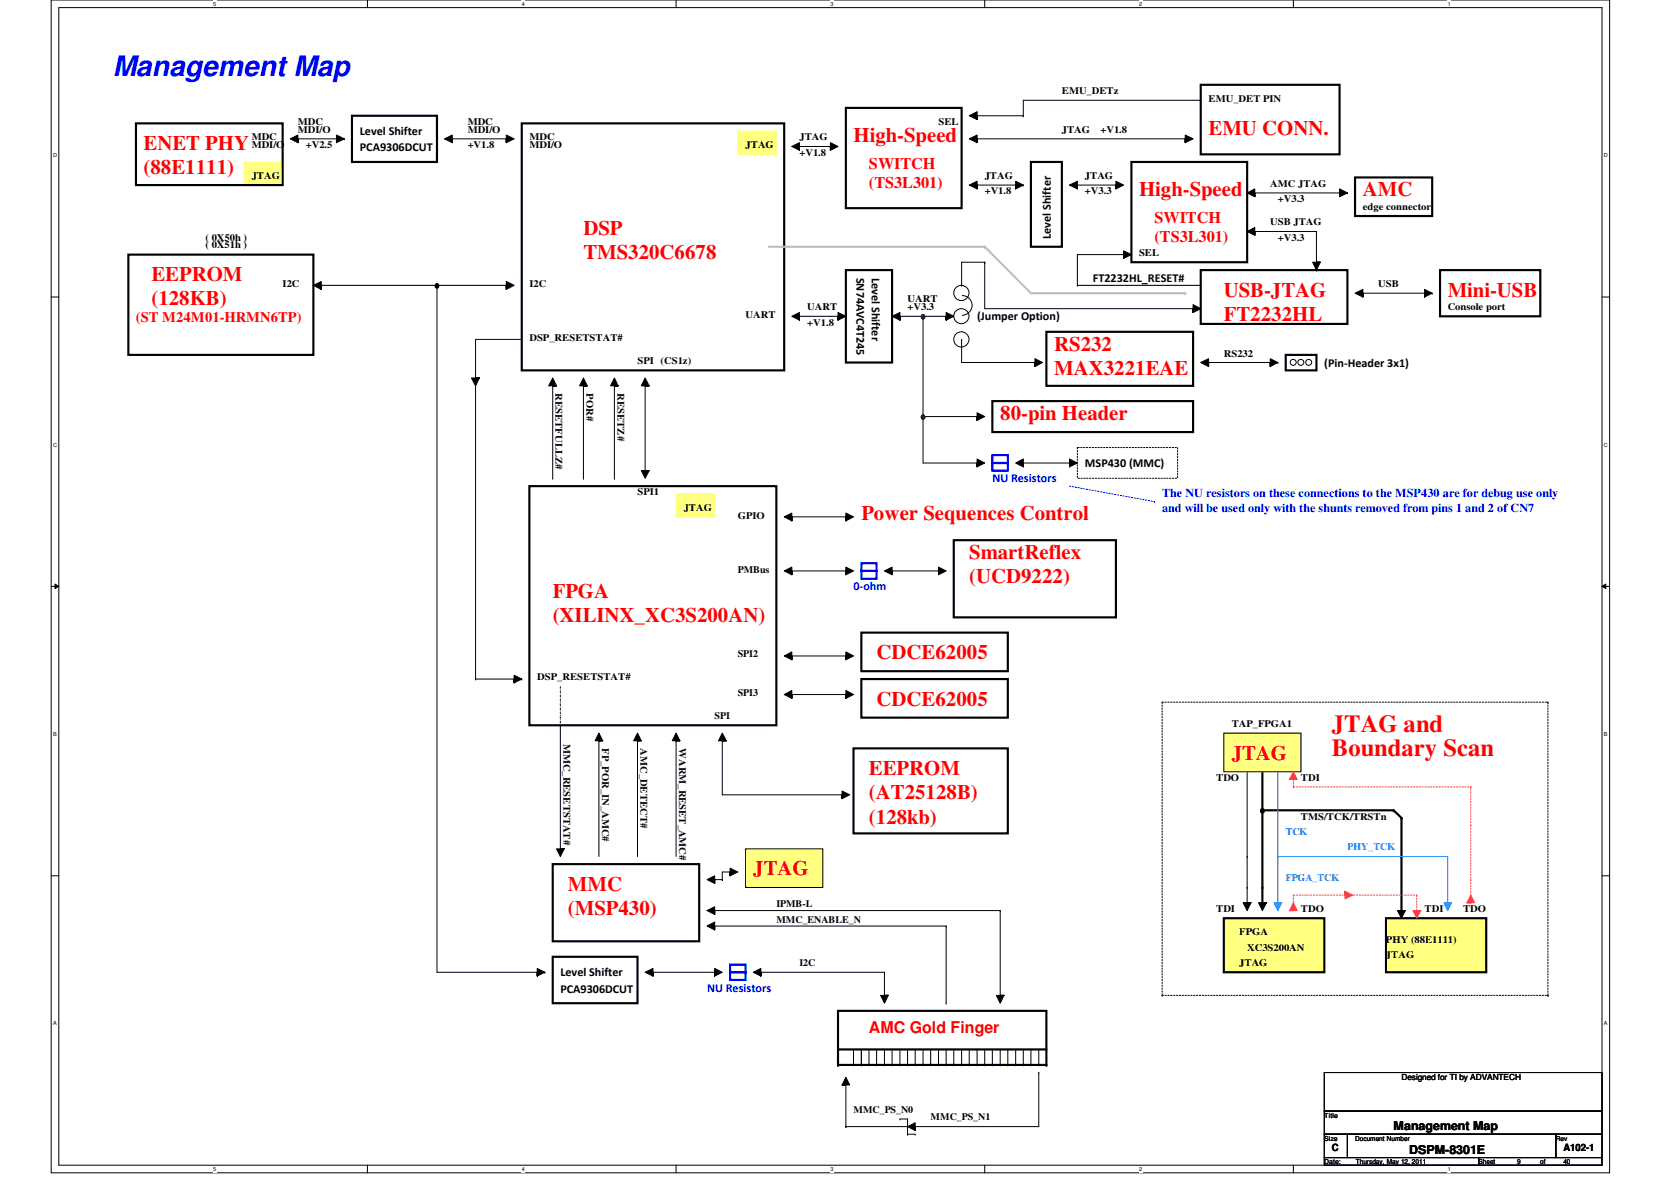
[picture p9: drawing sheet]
<svg xmlns="http://www.w3.org/2000/svg" width="297mm" height="210mm" viewBox="0 0 297 210" stroke-linecap="round" stroke-linejoin="round" font-family="sans-serif">
<path d="M9.1 0h277v208.4h-277zM10.5 1.4h274.3v205.7h-274.3z" fill="none" stroke="#000" stroke-width=".18"/>
<g fill="#fff">
<path d="M37.9 .1h.5v1.1h-.5z"/>
<path d="M37.9 207.2h.5v1.1h-.5z"/>
</g>
<path d="M65.3 0v1.4M65.3 207.1v1.3" fill="none" stroke="#000" stroke-width=".18"/>
<g fill="#fff">
<path d="M92.7 .1h.6v1.1h-.6z"/>
<path d="M92.7 207.2h.6v1.1h-.6z"/>
</g>
<path d="M120.2 0v1.4M120.2 207.1v1.3" fill="none" stroke="#000" stroke-width=".18"/>
<g fill="#fff">
<path d="M147.6 .1h.6v1.1h-.6z"/>
<path d="M147.6 207.2h.6v1.1h-.6z"/>
</g>
<path d="M175 0v1.4M175 207.1v1.3" fill="none" stroke="#000" stroke-width=".18"/>
<g fill="#fff">
<path d="M202.5 .1h.5v1.1h-.5z"/>
<path d="M202.5 207.2h.5v1.1h-.5z"/>
</g>
<path d="M229.9 0v1.4M229.9 207.1v1.3" fill="none" stroke="#000" stroke-width=".18"/>
<g fill="#fff">
<path d="M257.3 .1h.6v1.1h-.6z"/>
<path d="M257.3 207.2h.6v1.1h-.6z"/>
<path d="M9.4 27.1h.8v1.1h-.8z"/>
<path d="M285.1 27.1h.7v1.1h-.7z"/>
<path d="M9.4 78.5h.8v1.1h-.8z"/>
<path d="M285.1 78.5h.7v1.1h-.7z"/>
</g>
<path d="M9.1 52.8h1.4M284.8 52.8h1.3" fill="none" stroke="#000" stroke-width=".18"/>
<g fill="#fff">
<path d="M9.4 129.9h.7v1.1h-.7z"/>
<path d="M285.1 129.9h.6v1.1h-.6z"/>
</g>
<path d="M9.1 104.2h1.4M9.8 103.8l.7 .4-.7 .4zM284.8 104.2l.6-.4v.8zM284.8 104.2h1.3" fill="none" stroke="#000" stroke-width=".18"/>
<path d="M9.8 103.8l.7 .4-.7 .4zM284.8 104.2l.6-.4v.8z" fill="#000"/>
<g fill="#fff">
<path d="M9.4 181.4h.7v1.1h-.7z"/>
<path d="M285.1 181.4h.6v1.1h-.6z"/>
</g>
<g fill="none" stroke="#000" stroke-width=".18">
<path d="M77.7 50.7h.1M77.7 50.7v122.1M140.8 56.2l1.3-.7v1.4v-.7v.7zM142.1 56.2h8.3M150.4 56.2h.1M158.6 56.2h9.6M164.1 56.2h.1M164.1 56.2v26.1h9.6M168.2 55.5l1.3 .7-1.3 .7zM168.2 56.2h.1M170.9 50.7h.1M170.9 46.6v4.1"/>
<path d="M171.1 52.5a1.76 1.76 0 0 1 1.7 1.8 1.76 1.76 0 0 1-1.7 1.7M240.9 52.1l1.4-.7v1.4v-.7v.7zM84.5 60.3h8.2M92.7 60.3h.1M164.1 74h9.6M170.9 60.3h.1M170.9 60.3v4.1h13.8M173.7 73.4l1.3 .6-1.3 .7zM173.7 74h.1M184 63.8l1.3 .6-1.3 .8zM184.7 64.4h.1M213.4 64.4l1.4-.6v1.4v-.8v.8z"/>
<path d="M140.8 91.9h9.6M150.4 91.9h.1M173.7 81.6l1.3 .7-1.3 .7zM173.7 82.3h.1M106.5 131.7h.1M106.5 131.7v20.5M113.3 131.7h.1M113.3 131.7v20.5M120.2 131.7h.1M120.2 131.7v20.5M128.4 131.7h.1M128.4 131.7v9.6h22"/>
<path d="M9.1 155.7h1.4M149.7 140.6l1.3 .7-1.3 .6zM150.4 141.3h.1M284.8 155.7h1.3M125.7 161.8l1.3-.6v1.3v-.7v.7zM125.7 161.8h52.1M157.2 172.8h.1M157.2 172.8v4.1M177.8 176.9h.1M177.8 161.8h.1M177.8 161.8v15.1M151.7 189.3h.1"/>
<path d="M151.7 186.5v2.8M153.1 189.3h.1M153.1 186.5v2.8M154.5 189.3h.1M154.5 186.5v2.8M155.8 189.3h.1M155.8 186.5v2.8M157.2 189.3h.1M157.2 186.5v2.8M158.6 189.3h.1M158.6 186.5v2.8M160 189.3h.1"/>
<path d="M160 186.5v2.8M161.3 189.3h.1M161.3 186.5v2.8M162.7 189.3h.1M162.7 186.5v2.8M164.1 189.3h.1M164.1 186.5v2.8M165.4 189.3h.1M165.4 186.5v2.8M166.8 189.3h.1M166.8 186.5v2.8M168.2 189.3h.1"/>
<path d="M168.2 186.5v2.8M169.5 189.3h.1M169.5 186.5v2.8M170.9 189.3h.1M170.9 186.5v2.8M172.3 189.3h.1M172.3 186.5v2.8M173.7 189.3h.1M173.7 186.5v2.8M175 189.3h.1M175 186.5v2.8M176.4 189.3h.1"/>
<path d="M176.4 186.5v2.8M177.8 189.3h.1M177.8 186.5v2.8M179.2 189.3h.1M179.2 186.5v2.8M180.5 189.3h.1M180.5 186.5v2.8M181.9 189.3h.1M181.9 186.5v2.8M183.3 189.3h.1M183.3 186.5v2.8M184.7 189.3h.1"/>
<path d="M184.7 186.5v2.8"/>
<circle cx="170.9" cy="52.1" r="1.35"/>
<circle cx="170.9" cy="56.2" r="1.34"/>
<circle cx="170.9" cy="60.3" r="1.35"/>
<circle cx="229.9" cy="64.4" r=".54"/>
<circle cx="231.2" cy="64.4" r=".54"/>
<circle cx="232.6" cy="64.4" r=".54"/>
</g>
<g fill="none" stroke="#000" stroke-width=".38">
<path d="M92.7 21.9h46.7v43.9h-46.7zM22.8 45.3h32.9v17.8h-32.9zM150.4 48h8.2v16.4h-8.2zM186 59h26.1v9.6h-26.1zM213.4 48h26.1v9.6h-26.1zM256 48h17.8v8.2h-17.8zM228.6 63.1h5.4v2.7h-5.4zM169.5 96h28.9v13.7h-28.9zM153.1 112.4h26.1v6.9h-26.1zM151.7 133h27.5v15.1h-27.5zM153.1 120.7h26.1v6.9h-26.1zM98.3 153.6h26v13.7h-26z"/>
<path d="M149 179.7h37v9.6h-37zM149 186.5h37"/>
</g>
<g fill="#000">
<circle cx="149" cy="179.7" r=".19"/>
<circle cx="149" cy="186.5" r=".19"/>
<circle cx="149" cy="189.3" r=".19"/>
<circle cx="186" cy="189.3" r=".19"/>
</g>
<g fill="#000">
<path d="M140.8 56.2l1.3-.7v1.4v-.7v.7z" fill-rule="evenodd"/>
<path d="M168.2 55.5l1.3 .7-1.3 .7z" fill-rule="evenodd"/>
<path d="M240.9 52.1l1.4-.7v1.4v-.7v.7z" fill-rule="evenodd"/>
<path d="M173.7 73.4l1.3 .6-1.3 .7z" fill-rule="evenodd"/>
<path d="M184 63.8l1.3 .6-1.3 .8z" fill-rule="evenodd"/>
<path d="M213.4 64.4l1.4-.6v1.4v-.8v.8z" fill-rule="evenodd"/>
<path d="M173.7 81.6l1.3 .7-1.3 .7z" fill-rule="evenodd"/>
<path d="M149.7 140.6l1.3 .7-1.3 .6z" fill-rule="evenodd"/>
<path d="M125.7 161.8l1.3-.6v1.3v-.7v.7z" fill-rule="evenodd"/>
</g>
<g fill="#000040">
<circle cx="164.1" cy="56.2" r=".4"/>
<circle cx="164.1" cy="74" r=".4"/>
</g>
<path d="M150.4 19.2h20.5v17.8h-20.5zM213.4 15.1h24.7v12.3h-24.7zM176.4 71.3h35.7v5.5h-35.7z" fill="none" stroke="#000" stroke-width=".38"/>
<g fill="none" stroke="#000" stroke-width=".18">
<path d="M213.4 17.8h.1M213.4 17.8h-31.5v2.8M140.8 26l1.3-.6v1.3v-.7v.7zM140.8 26h6.8M147.6 25.4l1.4 .6-1.4 .7zM147.6 26h.1M172.3 24.7l1.4-.7v1.4v-.7v.7zM172.3 20.6l1.4-.7v1.4v-.7v.7zM173.7 24.7h37M173.7 20.6h8.2M181.9 20.6h.1M210.7 24l1.4 .7-1.4 .7z"/>
<path d="M210.7 24.7h.1M170.9 46.6h4.1M175 46.6h.1M175 46.6v8.3M242.3 52.1h12.3M253.2 51.4l1.4 .7-1.4 .7zM254.6 52.1h.1M214.8 64.4h12.4M225.8 63.8l1.4 .6-1.4 .8zM227.2 64.4h.1M181.9 82.3h8.2M190.1 81.6l1.4 .7-1.4 .7z"/>
<path d="M190.1 82.3h.1"/>
</g>
<g fill="#000">
<path d="M140.8 26l1.3-.6v1.3v-.7v.7z" fill-rule="evenodd"/>
<path d="M147.6 25.4l1.4 .6-1.4 .7z" fill-rule="evenodd"/>
<path d="M172.3 24.7l1.4-.7v1.4v-.7v.7z" fill-rule="evenodd"/>
<path d="M172.3 20.6l1.4-.7v1.4v-.7v.7z" fill-rule="evenodd"/>
<path d="M210.7 24l1.4 .7-1.4 .7z" fill-rule="evenodd"/>
<path d="M253.2 51.4l1.4 .7-1.4 .7z" fill-rule="evenodd"/>
<path d="M225.8 63.8l1.4 .6-1.4 .8z" fill-rule="evenodd"/>
<path d="M190.1 81.6l1.4 .7-1.4 .7z" fill-rule="evenodd"/>
</g>
<path d="M176.4 80.9h2.8v1.4h-2.8zM176.4 82.3h2.8v1.4h-2.8z" fill="none" stroke="#00f" stroke-width=".38"/>
<path d="M191.5 79.5h17.8v5.5h-17.8z" fill="none" stroke="#000" stroke-width=".18" stroke-dasharray=".3 .3"/>
<path d="M136.6 43.9h38.4" fill="none" stroke="#c0c0c0" stroke-width=".38"/>
<circle cx="175" cy="43.9" r=".19" fill="#c0c0c0"/>
<path d="M183.3 52.1h27.4" fill="none" stroke="#c0c0c0" stroke-width=".38"/>
<circle cx="210.7" cy="52.1" r=".19" fill="#c0c0c0"/>
<g fill="#000">
<path d="M149 55.5l1.4 .7-1.4 .7z" fill-rule="evenodd"/>
<path d="M158.6 56.2l1.4-.7v1.4v-.7v.7z" fill-rule="evenodd"/>
<path d="M98.3 67.2l.6 1.4h-1.4z" fill-rule="evenodd"/>
<path d="M103.7 67.2l.7 1.4h-1.4z" fill-rule="evenodd"/>
<path d="M109.2 67.2l.7 1.4h-1.4z" fill-rule="evenodd"/>
<path d="M114.7 67.2l.7 1.4h-1.4z" fill-rule="evenodd"/>
<path d="M114 83.7h1.4h-.7h.7l-.7 1.3z" fill-rule="evenodd"/>
<path d="M139.4 91.9l1.4-.7v1.4v-.7v.7z" fill-rule="evenodd"/>
<path d="M150.4 91.2l1.3 .7-1.3 .7z" fill-rule="evenodd"/>
<path d="M139.4 101.5l1.4-.7v1.4v-.7v.7z" fill-rule="evenodd"/>
<path d="M139.4 116.6l1.4-.7v1.4v-.7v.7z" fill-rule="evenodd"/>
<path d="M150.4 100.8l1.3 .7-1.3 .7z" fill-rule="evenodd"/>
<path d="M150.4 115.9l1.3 .7-1.3 .7z" fill-rule="evenodd"/>
<path d="M106.5 130.3l.6 1.4h-1.3z" fill-rule="evenodd"/>
<path d="M113.3 130.3l.7 1.4h-1.4z" fill-rule="evenodd"/>
<path d="M120.2 130.3l.7 1.4h-1.4z" fill-rule="evenodd"/>
<path d="M128.4 130.3l.7 1.4h-1.4z" fill-rule="evenodd"/>
<path d="M139.4 123.4l1.4-.7v1.4v-.7v.7z" fill-rule="evenodd"/>
<path d="M150.4 122.7l1.3 .7-1.3 .7z" fill-rule="evenodd"/>
</g>
<g fill="none" stroke="#000" stroke-width=".18">
<path d="M149 55.5l1.4 .7-1.4 .7zM158.6 56.2l1.4-.7v1.4v-.7v.7zM98.3 67.2l.6 1.4h-1.4zM98.3 68.6v16.4M103.7 67.2l.7 1.4h-1.4zM103.7 68.6v16.4M109.2 67.2l.7 1.4h-1.4zM109.2 68.6v16.4M114.7 67.2l.7 1.4h-1.4zM114.7 68.6v15.1M98.3 85h.1M103.7 85h.1"/>
<path d="M109.2 85h.1M114 83.7h1.4h-.7h.7l-.7 1.3zM114.7 83.7h.1M139.4 91.9l1.4-.7v1.4v-.7v.7zM150.4 91.2l1.3 .7-1.3 .7zM139.4 101.5l1.4-.7v1.4v-.7v.7zM139.4 116.6l1.4-.7v1.4v-.7v.7zM140.8 101.5h9.6M140.8 116.6h9.6M150.4 100.8l1.3 .7-1.3 .7zM150.4 115.9l1.3 .7-1.3 .7zM150.4 101.5h.1"/>
<path d="M150.4 116.6h.1M106.5 130.3l.6 1.4h-1.3zM113.3 130.3l.7 1.4h-1.4zM120.2 130.3l.7 1.4h-1.4zM128.4 130.3l.7 1.4h-1.4zM139.4 123.4l1.4-.7v1.4v-.7v.7zM140.8 123.4h9.6M150.4 122.7l1.3 .7-1.3 .7zM150.4 123.4h.1"/>
</g>
<path d="M132.5 150.9h13.8v6.8h-13.8z" fill-rule="evenodd" fill="#ffff80"/>
<path d="M132.5 150.9h13.8v6.8h-13.8z" fill="none" stroke="#ffff80" stroke-width=".18"/>
<g fill="#000">
<path d="M55.7 50.7l1.4-.7v1.4v-.7v.7z" fill-rule="evenodd"/>
<path d="M90 50l1.4 .7-1.4 .7z" fill-rule="evenodd"/>
<path d="M180.5 82.3l1.4-.7v1.4v-.7v.7z" fill-rule="evenodd"/>
<path d="M125.7 156.3l1.3-.6v1.3v-.7v.7z" fill-rule="evenodd"/>
<path d="M129.8 154.3l1.3 .7-1.3 .7z" fill-rule="evenodd"/>
<path d="M156.5 176.9h1.4h-.7h.7l-.7 1.4z" fill-rule="evenodd"/>
<path d="M177.1 176.9h1.4h-.7h.7l-.7 1.4z" fill-rule="evenodd"/>
</g>
<path d="M55.7 50.7l1.4-.7v1.4v-.7v.7zM90 50l1.4 .7-1.4 .7zM180.5 82.3l1.4-.7v1.4v-.7v.7zM125.7 156.3l1.3-.6v1.3v-.7v.7zM127 156.3h1.4M128.4 156.3h.1M129.8 154.3l1.3 .7-1.3 .7zM129.8 155h.1M129.8 155h-1.4v1.3M132.5 150.9h13.8v6.8h-13.8zM156.5 176.9h1.4h-.7h.7l-.7 1.4zM177.1 176.9h1.4h-.7h.7l-.7 1.4z" fill="none" stroke="#000" stroke-width=".18"/>
<path d="M43.4 28.8h6.8v4.1h-6.8z" fill-rule="evenodd" fill="#ffff80"/>
<path d="M43.4 28.8h6.8v4.1h-6.8z" fill="none" stroke="#ffff80" stroke-width=".18"/>
<path d="M24.2 21.9h26v11h-26zM94.1 86.4h43.9v42.5h-43.9z" fill="none" stroke="#000" stroke-width=".38"/>
<path d="M131.1 23.3h6.9v4.1h-6.9z" fill-rule="evenodd" fill="#ffff80"/>
<path d="M131.1 23.3h6.9v4.1h-6.9z" fill="none" stroke="#ffff80" stroke-width=".18"/>
<path d="M57.1 50.7h32.9M90 50.7h.1M84.5 60.3v60.4M84.5 120.7h.1M99.6 128.9h.1M99.6 128.9v22M98.9 150.9h1.4h-.7h.7l-.7 1.3z" fill="none" stroke="#000" stroke-width=".18"/>
<circle cx="77.7" cy="50.7" r=".4" fill="#000"/>
<path d="M98.9 150.9h1.4h-.7h.7l-.7 1.3z" fill-rule="evenodd" fill="#000"/>
<path d="M190.1 86.4l15.1 2.8M205.2 89.2h.1" fill="none" stroke="#00f" stroke-width=".18" stroke-dasharray=".3 .3"/>
<path d="M175 43.9l8.3 8.2" fill="none" stroke="#c0c0c0" stroke-width=".38"/>
<circle cx="175" cy="43.9" r=".19" fill="#c0c0c0"/>
<path d="M153.1 100.1h2.7v1.4h-2.7zM153.1 101.5h2.7v1.4h-2.7zM129.8 172.8h2.7v1.4h-2.7zM129.8 171.4h2.7v1.4h-2.7z" fill="none" stroke="#00f" stroke-width=".38"/>
<g fill="#000">
<path d="M51.6 24.7l1.4-.7v1.4v-.7v.7z" fill-rule="evenodd"/>
<path d="M59.8 24l1.4 .7-1.4 .7z" fill-rule="evenodd"/>
<path d="M79 24.7l1.4-.7v1.4v-.7v.7z" fill-rule="evenodd"/>
<path d="M90 24l1.4 .7-1.4 .7z" fill-rule="evenodd"/>
<path d="M157.2 101.5l1.4-.7v1.4v-.7v.7z" fill-rule="evenodd"/>
<path d="M166.8 100.8l1.4 .7-1.4 .7z" fill-rule="evenodd"/>
<path d="M95.5 172.1l1.4 .7-1.4 .7z" fill-rule="evenodd"/>
<path d="M114.7 172.8l1.4-.7v1.4v-.7v.7z" fill-rule="evenodd"/>
<path d="M127 172.1l1.4 .7-1.4 .7z" fill-rule="evenodd"/>
<path d="M133.9 172.8l1.4-.7v1.4v-.7v.7z" fill-rule="evenodd"/>
</g>
<g fill="none" stroke="#000" stroke-width=".18">
<path d="M51.6 24.7l1.4-.7v1.4v-.7v.7zM53 24.7h8.2M59.8 24l1.4 .7-1.4 .7zM61.2 24.7h.1M79 24.7l1.4-.7v1.4v-.7v.7zM79 24.7h11M90 24l1.4 .7-1.4 .7zM90 24.7h.1M157.2 101.5l1.4-.7v1.4v-.7v.7zM158.6 101.5h8.2M166.8 100.8l1.4 .7-1.4 .7zM166.8 101.5h.1"/>
<path d="M77.7 172.8h19.2M95.5 172.1l1.4 .7-1.4 .7zM96.9 172.8h.1M114.7 172.8l1.4-.7v1.4v-.7v.7zM116.1 172.8h10.9M127 172.1l1.4 .7-1.4 .7zM127 172.8h.1M133.9 172.8l1.4-.7v1.4v-.7v.7zM135.3 172.8h21.9M157.2 172.8h.1"/>
</g>
<path d="M62.6 20.6h15.1v8.2h-15.1zM98.3 170.1h15v8.2h-15z" fill="none" stroke="#000" stroke-width=".38"/>
<path d="M120.2 87.8h6.8v4.1h-6.8z" fill-rule="evenodd" fill="#ffff80"/>
<path d="M120.2 87.8h6.8v4.1h-6.8z" fill="none" stroke="#ffff80" stroke-width=".18"/>
<path d="M83.8 67.2h1.4h-.7h.7l-.7 1.4z" fill-rule="evenodd" fill="#000"/>
<path d="M83.8 67.2h1.4h-.7h.7l-.7 1.4z" fill="none" stroke="#000" stroke-width=".18"/>
<path d="M217.5 163.2h17.9v9.6h-17.9z" fill-rule="evenodd" fill="#ffff80"/>
<path d="M217.5 163.2h17.9v9.6h-17.9z" fill="none" stroke="#ffff80" stroke-width=".18"/>
<path d="M224.4 137.2v20.5M249.1 152.2v9.6" fill="none" stroke="#000" stroke-width=".38"/>
<g fill="#000">
<circle cx="224.4" cy="157.7" r=".19"/>
<circle cx="249.1" cy="161.8" r=".19"/>
</g>
<g fill="#000">
<path d="M221 160.4h1.4h-.7h.7l-.7 1.4z" fill-rule="evenodd"/>
<path d="M223.7 160.4h1.4h-.7h.7l-.7 1.4z" fill-rule="evenodd"/>
</g>
<path d="M221.7 137.2v15M221.7 152.2h.1M221 160.4h1.4h-.7h.7l-.7 1.4zM223.7 160.4h1.4h-.7h.7l-.7 1.4z" fill="none" stroke="#000" stroke-width=".18"/>
<path d="M217.5 130.3h13.8v6.9h-13.8z" fill-rule="evenodd" fill="#ffff80"/>
<path d="M217.5 130.3h13.8v6.9h-13.8z" fill="none" stroke="#ffff80" stroke-width=".18"/>
<g fill="none" stroke="#000" stroke-width=".18">
<path d="M84.5 120.7h8.2M91.4 120l1.3 .7-1.3 .7zM92.7 120.7h.1M217.5 130.3h13.8v6.9h-13.8zM221.7 157.7h.1M221.7 152.2v8.2M125.7 164.6l1.3-.7v1.4v-.7v.7zM127 164.6h41.2M168.2 164.6h.1M168.2 178.3h.1M168.2 164.6v13.7M221.7 160.4h.1"/>
<path d="M248.4 161.8h1.4h-.7h.7l-.7 1.4zM150.4 191.5l.6 1.3h-1.3h.7h-.7zM150.4 192v8.2M160 198.9h.1M160 198.9h1.3v2.7M184.7 190.6h.1M184.7 190.6v9.6h-22M150.4 200.2h.1M150.4 200.2h10.9M161.3 200.2l1.4-.6v1.3v-.7v.7zM161.3 201.6h.1M161.3 201.6h1.4"/>
<path d="M162.7 201.6h.1M162.7 200.2h.1"/>
</g>
<path d="M224.4 144h23.3l1.4 1.4v6.8M224.4 157.7v2.7M217.5 163.2h17.9v9.6h-17.9z" fill="none" stroke="#000" stroke-width=".38"/>
<path d="M206.6 124.8v52.1M206.6 124.8h68.6M275.2 124.8v52.1M275.2 124.8h.1M206.6 176.9h.1M206.6 176.9h68.6M275.2 176.9h.1" fill="none" stroke="#000" stroke-width=".18" stroke-dasharray=".3 .3"/>
<g fill="#000">
<path d="M91.4 120l1.3 .7-1.3 .7z" fill-rule="evenodd"/>
<path d="M125.7 164.6l1.3-.7v1.4v-.7v.7z" fill-rule="evenodd"/>
<path d="M248.4 161.8h1.4h-.7h.7l-.7 1.4z" fill-rule="evenodd"/>
<path d="M150.4 191.5l.6 1.3h-1.3h.7h-.7z" fill-rule="evenodd"/>
<path d="M161.3 200.2l1.4-.6v1.3v-.7v.7z" fill-rule="evenodd"/>
</g>
<path d="M99.6 122v6.9M99.6 128.9h.1" fill="none" stroke="#000" stroke-width=".18" stroke-dasharray=".3 .3 0 .3"/>
<g fill="#000">
<circle cx="224.4" cy="144" r=".4"/>
<circle cx="247.7" cy="144" r=".19"/>
<circle cx="249.1" cy="145.4" r=".19"/>
<circle cx="249.1" cy="152.2" r=".19"/>
<circle cx="224.4" cy="160.4" r=".19"/>
</g>
<path d="M229.9 139.9h31.5M261.4 139.9h.1M261.4 146.7v9.6M261.4 156.3h.1" fill="none" stroke="#ff0080" stroke-width=".18" stroke-dasharray=".3 .3"/>
<path d="M246.4 163.2h17.8v9.6h-17.8z" fill-rule="evenodd" fill="#ffff80"/>
<path d="M246.4 163.2h17.8v9.6h-17.8z" fill="none" stroke="#ffff80" stroke-width=".18"/>
<path d="M246.4 163.2h17.8v9.6h-17.8z" fill="none" stroke="#000" stroke-width=".38"/>
<path d="M229.9 138.5v1.4M229.9 139.9h.1M261.4 139.9h.1M261.4 156.3v4.1M261.4 146.7v-6.8M261.4 160.4h.1" fill="none" stroke="#ff0080" stroke-width=".18" stroke-dasharray=".3 .3"/>
<path d="M261.4 159.1l.7 1.3h-1.3h.6h-.6z" fill-rule="evenodd" fill="#ff0080"/>
<path d="M261.4 159.1l.7 1.3h-1.3h.6h-.6z" fill="none" stroke="#ff0080" stroke-width=".18"/>
<path d="M183.3 28.8h5.5v15.1h-5.5zM201.1 28.8h20.6v17.8h-20.6zM240.9 31.5h13.7v6.9h-13.7z" fill="none" stroke="#000" stroke-width=".38"/>
<g fill="#000">
<path d="M172.3 32.9l1.4-.7v1.4v-.7v.7z" fill-rule="evenodd"/>
<path d="M180.5 32.2l1.4 .7-1.4 .7z" fill-rule="evenodd"/>
<path d="M190.1 32.9l1.4-.7v1.4v-.7v.7z" fill-rule="evenodd"/>
<path d="M198.4 32.2l1.3 .7-1.3 .7z" fill-rule="evenodd"/>
<path d="M221.7 34.3l1.4-.7v1.4v-.7v.7z" fill-rule="evenodd"/>
<path d="M238.1 33.6l1.4 .7-1.4 .7z" fill-rule="evenodd"/>
<path d="M199.7 44.6l1.4 .7-1.4 .6z" fill-rule="evenodd"/>
<path d="M212.1 54.1l1.3 .8-1.3 .6z" fill-rule="evenodd"/>
<path d="M221.7 41.1l1.4-.7v1.4v-.7v.7z" fill-rule="evenodd"/>
<path d="M233.3 46.6h1.4h-.7h.7l-.7 1.4z" fill-rule="evenodd"/>
</g>
<g fill="none" stroke="#000" stroke-width=".18">
<path d="M172.3 32.9l1.4-.7v1.4v-.7v.7zM173.7 32.9h8.2M180.5 32.2l1.4 .7-1.4 .7zM181.9 32.9h.1M190.1 32.9l1.4-.7v1.4v-.7v.7zM190.1 32.9h8.3M198.4 32.2l1.3 .7-1.3 .7zM198.4 32.9h.1M221.7 34.3l1.4-.7v1.4v-.7v.7zM223.1 34.3h16.4M238.1 33.6l1.4 .7-1.4 .7zM239.5 34.3h.1"/>
<path d="M175 54.9h37.1M191.5 50.7h.1M191.5 50.7h21.9M199.7 44.6l1.4 .7-1.4 .6zM201.1 45.3h.1M201.1 45.3h-9.6v5.4M212.1 54.1l1.3 .8-1.3 .6zM212.1 54.9h.1M213.4 50.7h.1M221.7 41.1l1.4-.7v1.4v-.7v.7zM223.1 41.1h10.9M233.3 46.6h1.4h-.7h.7l-.7 1.4z"/>
<path d="M234 48h.1M234 41.1h.1M234 41.1v6.9"/>
</g>
<path d="M229.9 137.2l.7 1.3h-1.4h.7h-.7z" fill-rule="evenodd" fill="#ff0080"/>
<path d="M229.9 137.2l.7 1.3h-1.4h.7h-.7z" fill="none" stroke="#ff0080" stroke-width=".18"/>
<path d="M227.2 137.2v23.2M257.3 152.2v8.2M227.2 160.4h.1M257.3 160.4h.1" fill="none" stroke="#0080ff" stroke-width=".18"/>
<path d="M256.7 160.4h1.3h-.7h.7l-.7 1.4z" fill-rule="evenodd" fill="#0080ff"/>
<path d="M227.2 152.2h.1M227.2 152.2h30.1M256.7 160.4h1.3h-.7h.7l-.7 1.4z" fill="none" stroke="#0080ff" stroke-width=".18"/>
<path d="M229.9 159.1h21.9M251.8 159.1h.1" fill="none" stroke="#ff0080" stroke-width=".18" stroke-dasharray=".3 .3"/>
<path d="M229.9 160.4l.7 1.4h-1.4h.7h-.7z" fill-rule="evenodd" fill="#ff0080"/>
<path d="M229.9 160.4l.7 1.4h-1.4h.7h-.7z" fill="none" stroke="#ff0080" stroke-width=".18"/>
<path d="M229.9 159.1v1.3M229.9 160.4h.1" fill="none" stroke="#ff0080" stroke-width=".18" stroke-dasharray=".3 .3"/>
<path d="M239.1 158.4l1.3 .7-1.3 .7z" fill-rule="evenodd" fill="#ff0080"/>
<path d="M239.1 158.4l1.3 .7-1.3 .7z" fill="none" stroke="#ff0080" stroke-width=".18"/>
<path d="M251.8 159.1v2.7M251.8 161.8h.1" fill="none" stroke="#ff0080" stroke-width=".18" stroke-dasharray=".3 .3"/>
<path d="M251.2 161.8h1.4h-.8h.8l-.8 1.4z" fill-rule="evenodd" fill="#ff0080"/>
<path d="M251.2 161.8h1.4h-.8h.8l-.8 1.4z" fill="none" stroke="#ff0080" stroke-width=".18"/>
<path d="M226.5 160.4h1.3h-.6h.6l-.6 1.4z" fill-rule="evenodd" fill="#0080ff"/>
<path d="M226.5 160.4h1.3h-.6h.6l-.6 1.4z" fill="none" stroke="#0080ff" stroke-width=".18"/>
<path d="M235.4 190.6h49.4v6.9h-49.4zM235.4 197.5h49.4v4.1h-49.4zM235.4 201.6h4.1v4.1h-4.1zM235.4 205.7h27.4v1.4h-27.4zM239.5 201.6h37.1v4.1h-37.1zM262.8 205.7h22v1.4h-22zM276.6 201.6h8.2v4.1h-8.2z" fill="none" stroke="#000" stroke-width=".18"/>
<text font-size="5" fill="#00f" x="20.1" y="13.5">Management Map</text>
<g font-size="4.4" fill="#f00">
<text x="236.8" y="130.1">JTAG and</text>
<text x="236.8" y="134.3">Boundary Scan</text>
</g>
<g font-size="3.7" fill="#f00">
<text x="214.8" y="23.9">EMU CONN.</text>
<text x="25.5" y="26.6">ENET PHY</text>
<text x="151.7" y="25.3">High-Speed</text>
<text x="25.5" y="30.9">(88E1111)</text>
<text x="202.5" y="34.9">High-Speed</text>
<text x="242.3" y="34.9">AMC</text>
<text x="103.7" y="41.7">DSP</text>
<text x="103.7" y="46.1">TMS320C6678</text>
<text x="26.9" y="50">EEPROM</text>
<text x="217.5" y="52.7">USB-JTAG</text>
<text x="257.3" y="52.7">Mini-USB</text>
<text x="26.9" y="54.3">(128KB)</text>
<text x="217.5" y="57">FT2232HL</text>
<text x="187.4" y="62.3">RS232</text>
<text x="187.4" y="66.6">MAX3221EAE</text>
<text x="177.8" y="74.6">80-pin Header</text>
<text x="153.1" y="92.5">Power Sequences Control</text>
<text x="172.3" y="99.4">SmartReflex</text>
<text x="98.3" y="106.2">FPGA</text>
<text x="172.3" y="103.7">(UCD9222)</text>
<text x="98.3" y="110.5">(XILINX_XC3S200AN)</text>
<text x="155.8" y="117.2">CDCE62005</text>
<text x="155.8" y="125.4">CDCE62005</text>
<text x="154.5" y="137.8">EEPROM</text>
<text x="218.9" y="135">JTAG</text>
<text x="154.5" y="142.1">(AT25128B)</text>
<text x="154.5" y="146.4">(128kb)</text>
<text x="133.9" y="155.6">JTAG</text>
<text x="101" y="158.3">MMC</text>
<text x="101" y="162.6">(MSP430)</text>
</g>
<g font-size="2.9" fill="#f00">
<text x="154.5" y="30.1">SWITCH</text>
<text x="154.5" y="33.4">(TS3L301)</text>
<text x="205.2" y="39.6">SWITCH</text>
<text x="205.2" y="43">(TS3L301)</text>
<text x="154.5" y="183.7">AMC Gold Finger</text>
</g>
<text font-size="2.6" fill="#f00" x="24.2" y="57.2">(ST M24M01-HRMN6TP)</text>
<g font-size="2.2">
<text x="64" y="24">Level Shifter</text>
<text x="64" y="26.9">PCA9306DCUT</text>
<text x="186.8" y="42.5" transform="rotate(-90 186.8 42.5)">Level Shifter</text>
<text x="152.2" y="49.4" transform="rotate(90 152.2 49.4)">SN74AVC4T245</text>
<text x="155" y="49.4" transform="rotate(90 155 49.4)">Level Shifter</text>
<text x="194.3" y="50.1">FT2232HL_RESET#</text>
<text x="173.7" y="56.9">(Jumper Option)</text>
<text x="235.4" y="65.2">(Pin-Header 3x1)</text>
<text x="192.9" y="83">MSP430 (MMC)</text>
<text x="99.6" y="173.5">Level Shifter</text>
<text x="99.6" y="176.4">PCA9306DCUT</text>
<text x="247.7" y="200.9">Management Map</text>
<text x="250.5" y="205">DSPM-8301E</text>
</g>
<g font-size="2.2" fill="#00f">
<text x="176.4" y="85.7">NU Resistors</text>
<text x="206.6" y="88.4">The NU resistors on these connections to the MSP430 are for debug use only</text>
<text x="206.6" y="90.9">and will be used only with the shunts removed from pins 1 and 2 of CN7</text>
<text x="151.7" y="104.9">0-ohm</text>
<text x="125.7" y="176.2">NU Resistors</text>
</g>
<g font-size="1.8">
<text x="188.8" y="16.7">EMU_DETz</text>
<text x="53" y="23.6">MDI/O</text>
<text x="53" y="22.2">MDC</text>
<text x="83.1" y="23.6">MDI/O</text>
<text x="83.1" y="22.2">MDC</text>
<text x="166.8" y="22.2">SEL</text>
<text x="188.8" y="23.6">JTAG</text>
<text x="195.6" y="23.6">+V1.8</text>
<text x="214.8" y="18.1">EMU_DET PIN</text>
<text x="44.7" y="24.9">MDC</text>
<text x="44.7" y="26.3">MDI/O</text>
<text x="54.4" y="26.3">+V2.5</text>
<text x="83.1" y="26.3">+V1.8</text>
<text x="94.1" y="26.3">MDI/O</text>
<text x="94.1" y="24.9">MDC</text>
<text x="132.5" y="26.3">JTAG</text>
<text x="142.1" y="24.9">JTAG</text>
<text x="142.1" y="27.7">+V1.8</text>
<text x="44.7" y="31.8">JTAG</text>
<text x="175" y="31.8">JTAG</text>
<text x="175" y="34.5">+V1.8</text>
<text x="192.9" y="31.8">JTAG</text>
<text x="192.9" y="34.5">+V3.3</text>
<text x="225.8" y="33.2">AMC JTAG</text>
<text x="227.2" y="35.9">+V3.3</text>
<text x="225.8" y="40">USB JTAG</text>
<text x="242.3" y="37.3">edge connector</text>
<text x="36.5" y="44.2">( 0X51h )</text>
<text x="36.5" y="42.8">( 0X50h )</text>
<text x="202.5" y="45.5">SEL</text>
<text x="227.2" y="42.8">+V3.3</text>
<text x="50.2" y="51">I2C</text>
<text x="94.1" y="51">I2C</text>
<text x="161.3" y="53.8">UART</text>
<text x="245" y="51">USB</text>
<text x="132.5" y="56.5">UART</text>
<text x="143.5" y="55.1">UART</text>
<text x="143.5" y="57.9">+V1.8</text>
<text x="161.3" y="55.1">+V3.3</text>
<text x="257.3" y="55.1">Console port</text>
<text x="94.1" y="60.6">DSP_RESETSTAT#</text>
<text x="113.3" y="64.7">SPI (CS1z)</text>
<text x="217.5" y="63.4">RS232</text>
<text x="98.8" y="69.9" transform="rotate(90 98.8 69.9)">RESETFULLZ#</text>
<text x="104.3" y="69.9" transform="rotate(90 104.3 69.9)">POR#</text>
<text x="109.8" y="69.9" transform="rotate(90 109.8 69.9)">RESETZ#</text>
<text x="113.3" y="88.1">SPI1</text>
<text x="121.5" y="90.8">JTAG</text>
<text x="131.1" y="92.2">GPIO</text>
<text x="131.1" y="101.8">PMBus</text>
<text x="131.1" y="116.8">SPI2</text>
<text x="95.5" y="120.9">DSP_RESETSTAT#</text>
<text x="131.1" y="123.7">SPI3</text>
<text x="127" y="127.8">SPI</text>
<text x="218.9" y="129.2">TAP_FPGA1</text>
<text x="100.2" y="132.2" transform="rotate(90 100.2 132.2)">MMC_RESETSTAT#</text>
<text x="107" y="133" transform="rotate(90 107 133)">FP_POR_IN_AMC#</text>
<text x="113.9" y="133" transform="rotate(90 113.9 133)">AMC_DETECT#</text>
<text x="120.7" y="133" transform="rotate(90 120.7 133)">WARM_RESET_AMC#</text>
<text x="216.2" y="138.8">TDO</text>
<text x="231.3" y="138.8">TDI</text>
<text x="231.3" y="145.7">TMS/TCK/TRSTn</text>
<text x="138" y="161.2">IPMB-L</text>
<text x="138" y="164">MMC_ENABLE_N</text>
<text x="216.2" y="162.1">TDI</text>
<text x="220.3" y="166.2">FPGA</text>
<text x="231.3" y="162.1">TDO</text>
<text x="246.4" y="167.6">PHY (88E1111)</text>
<text x="253.2" y="162.1">TDI</text>
<text x="260.1" y="162.1">TDO</text>
<text x="142.1" y="171.7">I2C</text>
<text x="220.3" y="171.7">JTAG</text>
<text x="221.7" y="169">XC3S200AN</text>
<text x="246.4" y="170.3">JTAG</text>
<text x="151.7" y="197.8">MMC_PS_N0</text>
<text x="165.4" y="199.1">MMC_PS_N1</text>
<text x="236.8" y="204.6">C</text>
<text x="277.9" y="204.6">A102-1</text>
</g>
<g font-size="1.8" fill="#0080ff">
<text x="228.6" y="148.4">TCK</text>
<text x="239.5" y="151.1">PHY_TCK</text>
<text x="228.6" y="156.6">FPGA_TCK</text>
</g>
<text font-size="1.5" x="249.1" y="192">Designed for TI by ADVANTECH</text>
<g font-size="1.2">
<text x="235.4" y="198.6">Title</text>
<text x="235.4" y="202.7">Size</text>
<text x="240.9" y="202.7">Document Number</text>
<text x="276.6" y="202.7">Rev</text>
<text x="235.4" y="206.9">Date:</text>
<text x="241" y="206.9">Thursday, May 12, 2011</text>
<text x="262.8" y="206.9">Sheet</text>
<text x="269.7" y="206.9">9</text>
<text x="273.8" y="206.9">of</text>
<text x="277.9" y="206.9">40</text>
</g>
<g font-size="1">
<text x="37.9" y="1">5</text>
<text x="92.7" y="1">4</text>
<text x="147.6" y="1">3</text>
<text x="202.5" y="1">2</text>
<text x="257.3" y="1">1</text>
<text x="9.4" y="27.9">D</text>
<text x="285.1" y="27.9">D</text>
<text x="9.4" y="79.4">C</text>
<text x="285.1" y="79.4">C</text>
<text x="9.4" y="130.8">B</text>
<text x="285.1" y="130.8">B</text>
<text x="9.4" y="182.2">A</text>
<text x="285.1" y="182.2">A</text>
<text x="37.9" y="208.1">5</text>
<text x="92.7" y="208.1">4</text>
<text x="147.6" y="208.1">3</text>
<text x="202.5" y="208.1">2</text>
<text x="257.3" y="208.1">1</text>
</g>
</svg>
